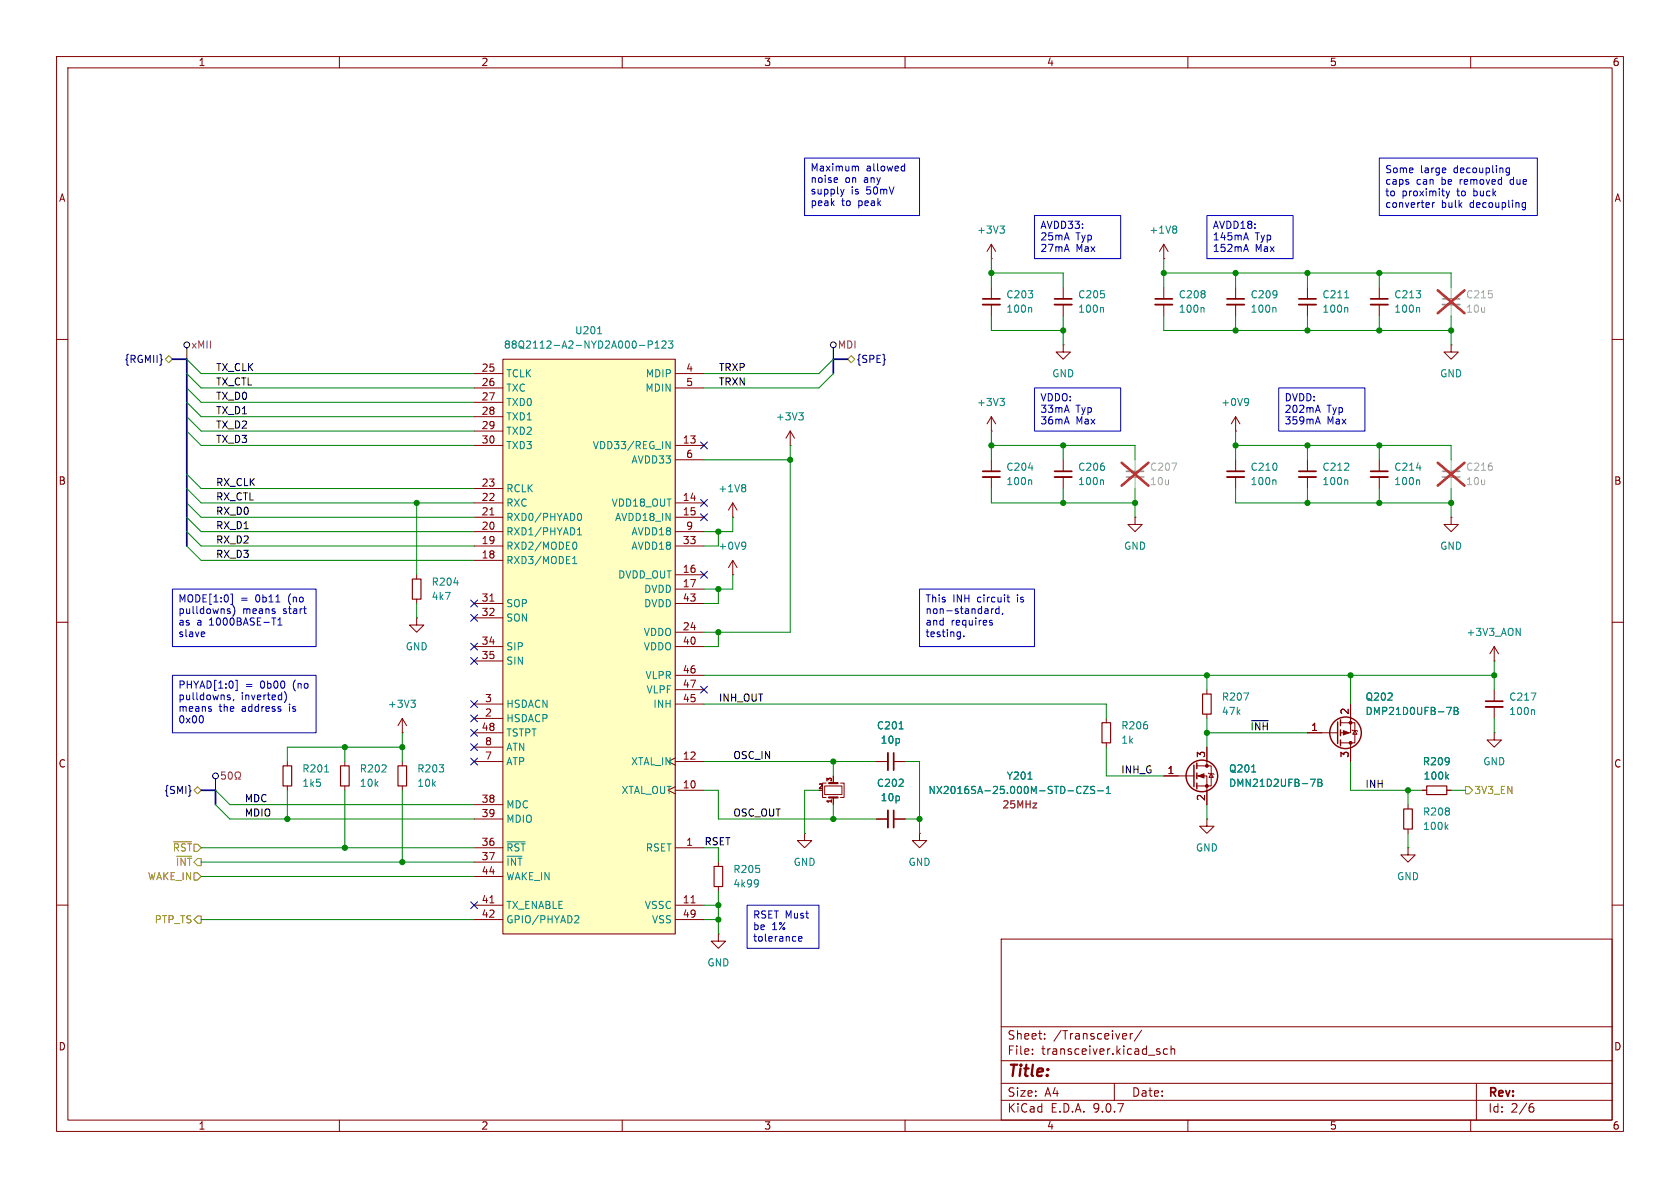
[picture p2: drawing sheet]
<svg xmlns="http://www.w3.org/2000/svg" width="297mm" height="210mm" viewBox="0 0 297 210" stroke-linecap="round" stroke-linejoin="round" font-family="sans-serif">
<path d="M0 0h297v210h-297z" fill="#fff" stroke="#fff" stroke-width=".18"/>
<g fill="none" stroke="#840000" stroke-width=".18">
<path d="M10 10h277v190h-277zM12 12h273v186h-273zM60 10v2M110 10v2M160 10v2M210 10v2M260 10v2M205.7 50.8v2M205.7 53.8v2.1M218.4 50.8v2M218.4 53.8v2.1M231.1 50.8v2"/>
<path d="M231.1 53.8v2.1M243.8 50.8v2M243.8 53.8v2.1M10 60h2M218.4 76.2h.1M218.4 73.7v2.5M218.4 73.7l-.7 1.2M218.4 73.7l.8 1.2M256.5 61v1.2h1.3l-1.3 1.3-1.2-1.3h1.2M256.5 61h.1M285 60h2M218.4 81.3v2"/>
<path d="M218.4 84.3v2.1M231.1 81.3v2M231.1 84.3v2.1M243.8 81.3v2M243.8 84.3v2.1M256.5 91.4v1.3h1.3l-1.3 1.3-1.2-1.3h1.2M256.5 91.4h.1M10 110h2M73.7 109.2v1.3h1.2l-1.2 1.3-1.3-1.3h1.3M73.7 109.2h.1M73.7 101.6v.8M73.7 105.9v.8"/>
<path d="M285 110h2M50.8 134.6v.8M50.8 138.9v.8M61 134.6v.8M61 138.9v.8M71.1 129.5h.1M71.1 127l-.7 1.3M71.1 127l.8 1.3M71.1 127v2.5M71.1 134.6v.8M71.1 138.9v.8M213.4 121.9v.8"/>
<path d="M213.4 126.2v.8M251.5 139.7h.7M255.8 139.7h.7M264.2 129.5v1.3h1.2l-1.2 1.3-1.3-1.3h1.3M264.2 129.5h.1M142.2 147.3v1.3h-1.2l1.2 1.3 1.3-1.3h-1.3M142.2 147.3h.1M154.9 144.8h2.1M158 144.8h2M162.6 147.3v1.3h1.2l-1.2 1.3-1.3-1.3h1.3M162.6 147.3h.1M248.9 149.9v1.2h-1.3l1.3 1.3 1.3-1.3h-1.3"/>
<path d="M248.9 149.9h.1M10 160h2M177 166h108v32h-108zM285 160h2M60 198v2M110 198v2M160 198v2M177 194.5h108M177 191.5h108M177 187.5h108M177 181.5h108M182.5 186.3v.1"/>
<path d="M182.5 185.5v.1M184.7 183.6v.1M184.7 182.8v.1M197 191.5v3M199 182.7l.2 .4-.7 .1M199.1 183.6l-.1 .1M199.8 182.7v1M200.2 182.7l-.2 .1-.2 .2M201.8 182.1l-1.3 2M204.7 185.9l.3 .1 .1 .2-.2 .2h-.3M204.7 185.4l.3 .1M206.4 185.5l-.4-.1-.3 .3v.4l.1 .2h.6"/>
<path d="M207 185.5l.2-.1 .4 .1 .1 .9M207 184.9v1.5M210 198v2M260 198v2M261 191.5v6.5M270.6 195.7h.4l.2 .3-.1 .5-.5 .1M271 195.1l-.4 .1"/>
</g>
<path d="M72.9 102.4h1.5v3.5h-1.5zM50 135.4h1.6v3.5h-1.6zM60.2 135.4h1.5v3.5h-1.5zM70.4 135.4h1.5v3.5h-1.5zM212.6 122.7h1.5v3.5h-1.5zM252.2 138.9h3.6v1.6h-3.6z" fill="none" stroke="#840000" stroke-width=".2"/>
<g fill="none" stroke="#008484" stroke-width=".18">
<path d="M212.7 54.3l.2 .2v.7M225.4 54.3l.2 .2v.7M237.7 52.7h.7M238.1 54.3l.2 .2v.7M250.8 54.3l.2 .2v.7M220.5 70.4l.2 .2a1.03 1.03 0 0 1-.2 1M220.7 71l-.2 .2M225.4 84.8l.2 .2v.7M238.1 84.8l.2 .2v.7M250.4 82.7h.8M250.8 84.8l.2 .2v.7M80.2 103h.8"/>
<path d="M57.4 136.5h.7M72.6 123.8h.8l-.4 .5M73.2 124.3l.2 .2v.3l-.2 .2M219.9 122.5h.8l-.5 1.3M255.7 137.3l.4 .4M256.1 136.9l-.5 .5"/>
</g>
<path d="M255 52.8h3.1M255 83.3h3.1" fill="none" stroke="#a1a1a1" stroke-width=".3"/>
<path d="M255 53.8h3.1M255 84.3h3.1" fill="none" stroke="#a1a1a1" stroke-width=".33"/>
<path d="M256.5 50.8v2M256.5 53.8v2.1M256.5 81.3v2M256.5 84.3v2.1" fill="none" stroke="#a1a1a1" stroke-width=".18"/>
<path d="M254.2 51.3l4.7 4.1M258.9 51.3l-4.7 4.1M254.2 81.8l4.7 4M258.9 81.8l-4.7 4" fill="none" stroke="#ff2626" stroke-width=".46"/>
<path d="M204.2 52.8h3.1M216.9 52.8h3.1M229.6 52.8h3.1M242.3 52.8h3.1M216.9 83.3h3.1M229.6 83.3h3.1M242.3 83.3h3.1M158 143.3v3" fill="none" stroke="#840000" stroke-width=".3"/>
<path d="M204.2 53.8h3.1M216.9 53.8h3.1M229.6 53.8h3.1M242.3 53.8h3.1M216.9 84.3h3.1M229.6 84.3h3.1M242.3 84.3h3.1M157 143.3v3" fill="none" stroke="#840000" stroke-width=".33"/>
<path d="M88.9 63.5h30.5v101.6h-30.5z" fill="#ffffc2"/>
<g fill="none" stroke="#840000" stroke-width=".18">
<path d="M175.3 45.7h.1M175.3 43.2v2.5M175.3 50.8v2M175.3 53.8v2.1M175.3 43.2l-.8 1.3M175.3 43.2l.7 1.3M188 50.8v2M188 53.8v2.1M205.7 45.7h.1M205.7 43.2l-.7 1.3M205.7 43.2l.8 1.3M205.7 43.2v2.5"/>
<path d="M83.8 66h5.1M83.8 68.6h5.1M83.8 71.1h5.1M83.8 73.7h5.1M83.8 76.2h5.1M83.8 78.7h5.1M88.9 63.5h30.5v101.6h-30.5zM119.4 66h5.1M119.4 68.6h5.1M119.4 78.7h5.1M139.7 78.7h.1M139.7 76.2l-.8 1.3"/>
<path d="M139.7 76.2l.8 1.3M139.7 76.2v2.5M175.3 76.2h.1M175.3 73.7v2.5M175.3 73.7l-.8 1.2M175.3 73.7l.7 1.2M188 61v1.2h1.2l-1.2 1.3-1.3-1.3h1.3M188 61h.1M83.8 86.4h5.1M83.8 88.9h5.1M83.8 91.4h5.1M83.8 94h5.1"/>
<path d="M83.8 96.5h5.1M83.8 99.1h5.1M86.6 91h.7M119.4 88.9h5.1M119.4 91.4h5.1M119.4 94h5.1M119.4 96.5h5.1M119.4 81.3h5.1M129.5 91.4h.1M129.5 99.1l-.7 1.2M129.5 99.1l.8 1.2M129.5 88.9v2.5"/>
<path d="M129.5 99.1v2.5M129.5 88.9l-.7 1.3M129.5 88.9l.8 1.3M175.3 81.3v2M175.3 84.3v2.1M188 81.3v2M188 84.3v2.1M200.7 91.4v1.3h1.2l-1.2 1.3-1.3-1.3h1.3M200.7 91.4h.1M83.8 106.7h5.1M83.8 109.2h5.1M83.8 114.3h5.1"/>
<path d="M83.8 116.8h5.1M86.6 106.3h.7M119.4 106.7h5.1M119.4 114.3h5.1M119.4 101.6h5.1M119.4 104.1h5.1M119.4 111.8h5.1M119.4 119.4h5.1M129.5 101.6h.1M264.2 116.8h.1M264.2 114.3v2.5M264.2 114.3l-.8 1.3"/>
<path d="M264.2 114.3l.7 1.3M83.8 124.5h5.1M83.8 127h5.1M83.8 129.5h5.1M83.8 132.1h5.1M83.8 134.6h5.1M119.4 134l-1.3 .6 1.3 .7M119.4 124.5h5.1M119.4 134.6h5.1M119.4 121.9h5.1M119.4 139.7h5.1M145.8 138.9h3v1.6h-3z"/>
<path d="M146 138.4h-.6v2.6h.6M147.3 137.2v1.2M148.6 138.4h.6v2.6h-.6M154.9 134.6h2.1M158 134.6h2M195.6 127v.8M195.6 131.3v.8M205.7 137.2h5.4M211.6 135.4h2.5v3.5h-2.5M211.6 137.2h1.8v5M213.4 132.1v3.3M213.6 136.7l.1 .1h.8l.1 .1"/>
<path d="M214.1 136.8l.4 .6h-.8zM231.1 129.5h5.4M237 127.8h2.5v3.5h-2.5M238.8 124.5v5h-1.8M238.8 131.3v3.3M239 129l.1 .2h.8l.1 .1M239.5 129.2l.4 .6h-.8zM251.5 139.7h.7M255.8 139.7h.7M264.2 121.9v2.1M264.2 125v2M83.8 142.2h5.1"/>
<path d="M83.8 144.8h5.1M83.8 149.9h5.1M83.8 152.4h5.1M83.8 154.9h5.1M86.6 159.6h.7M119.4 149.9h5.1M122.2 159.6h.7M127 152.4v.8M127 156.7v.8M147.3 141v1.2M154.9 144.8h2.1M158 144.8h2"/>
<path d="M213.4 144.8v1.3h1.2l-1.2 1.2-1.3-1.2h1.3M213.4 144.8h.1M248.9 142.2v.8M248.9 146.6v.7M83.8 160h5.1M83.8 162.6h5.1M119.4 160h5.1M119.4 162.6h5.1M127 165.1v1.3h1.3l-1.3 1.2-1.3-1.2h1.3M127 165.1h.1"/>
</g>
<g fill="none" stroke="#008484" stroke-width=".18">
<path d="M176.8 39.9h.8l-.5 .5M207.8 39.9l.2 .3-.2 .3 .2 .2v.3l-.2 .2M105.7 59h.7M177.3 40.4l.3 .3v.3l-.3 .2M182.2 54.3l.2 .2v.7M194.9 54.3l.2 .2v.7M113 61.1h1M114.6 60.9h.6l.1-.2v-.3l-.7-.1v1.2M115.8 61.5h.7M115.8 60.6l.4-.3v1.2M117 60.4l.5-.1 .2 .3-.7 .9h.7M117.7 78l.8 1.3v-1.3"/>
<path d="M118.2 60.3h.8l-.5 .5 .4 .1v.5l-.2 .1-.5-.1M141.2 73h.8l-.4 .5M141.8 73.5l.2 .2v.3l-.2 .2M176.8 70.4h.8l-.5 .5M177.3 70.9l.3 .3v.3l-.3 .2M101.2 99.6h.8M101.2 98.7l.4-.3v1.2M101.4 95.9l.1-.1a.68 .68 0 0 1 .5 .7 .68 .68 0 0 1-.5 .6l-.1-.1M102.1 94.6h.7M102.1 93.7l.4-.4v1.3M102.2 90.9l.2-.2a.68 .68 0 0 1 .4 .7 .68 .68 0 0 1-.4 .6l-.2-.1M131.6 95.8l.2 .2a1.03 1.03 0 0 1-.2 1"/>
<path d="M131.6 85.7l.2 .2-.2 .3 .2 .3v.2l-.2 .2M131.8 96.4l-.2 .2M181.8 82.7h.8M182.2 84.8l.2 .2v.7M194.9 84.8l.2 .2v.7M268 111.1l.8 1.2v-1.2M159 128.8h.7M181.7 137.7h.8M190.3 139.7l.3 .5 .3 .1 .2-.1M191.1 139.1l-.2-.1-.3 .1-.3 .5M191.5 139h.9l-.9 1.3h.9M193.5 139.1l-.5-.1-.1 .1v.4l.5 .2 .1 .3-.2 .3-.5-.1"/>
<path d="M194.1 139.8h.9M195.6 139.4l.3-.4v1.3M221.3 136.5h.7M231.7 137.7h.8l-.5 1.3M233 137.7h.4l.3 .3-.3 .3 .3 .2v.3l-.2 .2h-.5zM233 138.3h.4M255.7 137.3l.4 .4M255.7 125h.9l-.6 1.3M256.1 136.9l-.5 .5M257.1 125h.4l.2 .3-.2 .3 .2 .2 .1 .3-.2 .2h-.5zM257.1 125.6h.4M270.7 122.5h.8l-.5 1.3"/>
<path d="M271.1 125.5l.2 .2v.6M89.6 148.8h3.2M133.8 155.5l.2 .1a1.07 1.07 0 0 1-.1 1.1M134.1 156.1l-.3 .2M195.6 140.3h.7M255.6 146.1l.4 .5M256 145.8l-.5 .5M101.8 161.9h.4l.1 .3-.8 .9h.8"/>
</g>
<path d="M173.7 52.8h3.1M186.4 52.8h3.1M173.7 83.3h3.1M186.4 83.3h3.1M158 133.1v3M262.6 124h3.1" fill="none" stroke="#840000" stroke-width=".3"/>
<path d="M173.7 53.8h3.1M186.4 53.8h3.1M173.7 84.3h3.1M186.4 84.3h3.1M157 133.1v3M262.6 125h3.1" fill="none" stroke="#840000" stroke-width=".33"/>
<path d="M146.6 138.4h1.5M146.6 141h1.5" fill="none" stroke="#840000" stroke-width=".38"/>
<path d="M194.8 127.8h1.5v3.5h-1.5zM126.2 153.2h1.6v3.5h-1.6zM248.2 143h1.5v3.6h-1.5z" fill="none" stroke="#840000" stroke-width=".2"/>
<path d="M199.1 83.3h3.1" fill="none" stroke="#a1a1a1" stroke-width=".3"/>
<path d="M199.1 84.3h3.1" fill="none" stroke="#a1a1a1" stroke-width=".33"/>
<path d="M200.7 81.3v2M200.7 84.3v2.1M207.2 81.9h.8l-.5 1.2" fill="none" stroke="#a1a1a1" stroke-width=".18"/>
<path d="M198.3 81.8l4.7 4M203 81.8l-4.7 4" fill="none" stroke="#ff2626" stroke-width=".46"/>
<g fill="none" stroke="#840000" stroke-width=".25">
<path d="M211.1 135.3v3.8M211.6 134.9v1M211.6 136.7v1M211.6 138.4v1M236.5 127.6v3.8M237 127.3v1M237 129v1M237 130.8v1"/>
<circle cx="212.5" cy="137.2" r="2.79"/>
<circle cx="237.9" cy="129.5" r="2.79"/>
</g>
<g fill="#840000" stroke="#840000" stroke-width=".18">
<path d="M237.5 129.2l1 .3-1 .4z"/>
<path d="M211.8 137.2l1.1-.4v.7z"/>
<circle cx="238.8" cy="131.3" r=".25"/>
<circle cx="238.8" cy="127.8" r=".25"/>
<circle cx="213.4" cy="135.4" r=".25"/>
<circle cx="213.4" cy="138.9" r=".25"/>
</g>
<g fill="none" stroke="#000" stroke-width=".18">
<path d="M33 61.5v2M147.3 61.5v2M38.1 137.7v2M221.2 127.4h3"/>
<circle cx="33" cy="61" r=".51"/>
<circle cx="147.3" cy="61" r=".51"/>
<circle cx="38.1" cy="137.2" r=".51"/>
</g>
<path d="M39.8 136.5h-.6l-.1 .6 .2-.1h.4l.2 .2-.1 .4-.2 .1-.5-.1M40.5 136.6l.2-.1a.68 .68 0 0 1 .4 .6 .68 .68 0 0 1-.4 .6l-.2-.1-.1-.3zM41.6 137.7h.3v-.2a.54 .54 0 0 1-.3-.7 .54 .54 0 0 1 .7-.3 .58 .58 0 0 1-.1 1v.2h.3" fill="none" stroke="#840084" stroke-width=".18"/>
<path d="M29.8 62.9l.7 .6-.7 .6-.6-.6zM150.5 62.9l.6 .6-.6 .6-.6-.6zM34.3 139.7l.6-.6 .7 .6-.7 .6zM259.1 139.1h.6l.6 .6-.6 .6h-.6zM30.7 148.8h3.2M34.3 154.3h.6l.7 .6-.7 .7h-.6zM34.9 161.9h.7v1.3h-.7l-.6-.6z" fill="none" stroke="#848400" stroke-width=".18"/>
<path d="M30.5 63.5h2.5v33M149.9 63.5h-2.6v2.5M35.6 139.7h2.5v2.5" fill="none" stroke="#000084" stroke-width=".3"/>
<g fill="none" stroke="#008400" stroke-width=".18">
<path d="M175.3 55.9v2.5h12.7M175.3 48.3h12.7v2.5M175.3 45.7v5.1M188 55.9v5.1M205.7 55.9v2.5h50.8M205.7 48.3h50.8v2.5M205.7 45.7v5.1M218.4 48.3v2.5M218.4 55.9v2.5M231.1 48.3v2.5M231.1 55.9v2.5M243.8 48.3v2.5"/>
<path d="M243.8 55.9v2.5M256.5 55.9v5.1M33 76.2l2.6 2.5h48.2M33 63.5l2.6 2.5h48.2M33 66l2.6 2.6h48.2M33 71.1l2.6 2.6h48.2M33 73.7l2.6 2.5h48.2M33 68.6l2.6 2.5h48.2M139.7 78.7v33.1h-15.2M147.3 63.5l-2.5 2.5h-20.3M147.3 66l-2.5 2.6h-20.3M175.3 78.7h25.4v2.6"/>
<path d="M175.3 76.2v5.1M188 78.7v2.6M218.4 78.7h38.1v2.6M218.4 76.2v5.1M231.1 78.7v2.6M243.8 78.7v2.6M33 86.4l2.6 2.5h48.2M33 91.4l2.6 2.6h48.2M33 94l2.6 2.5h48.2M33 83.8l2.6 2.6h48.2M33 88.9l2.6 2.5h48.2M33 96.5l2.6 2.6h48.2"/>
<path d="M73.7 88.9v12.7M124.5 81.3h15.2M127 94v2.5h-2.5M129.5 91.4v2.6h-5M175.3 86.4v2.5h25.4M188 86.4v2.5M200.7 86.4v5M218.4 86.4v2.5h38.1M231.1 86.4v2.5M243.8 86.4v2.5M256.5 86.4v5M73.7 106.7v2.5"/>
<path d="M124.5 119.4h139.7M127 104.1v2.6h-2.5M127 111.8v2.5h-2.5M129.5 101.6v2.5h-5M213.4 119.4v2.5M238.8 119.4v5.1M264.2 116.8v5.1M38.1 139.7l2.5 2.5h43.2M50.8 139.7v5.1M61 132.1v2.5M61 139.7v10.2M71.1 132.1h-20.3v2.5"/>
<path d="M71.1 129.5v5.1M71.1 139.7v12.7M124.5 134.6h30.4M124.5 124.5h71.1v2.5M124.5 139.7h2.5v5.1h27.9M144.8 139.7h-2.6v7.6M147.3 134.6v2.6M160 134.6h2.6v12.7M195.6 132.1v5.1h10.1M213.4 127v5.1M213.4 129.5h17.7M238.8 134.6v5.1h12.7"/>
<path d="M248.9 139.7v2.5M256.5 139.7h2.6M264.2 127v2.5M35.6 152.4h48.2M35.6 154.9h48.2M35.6 149.9h48.2M38.1 142.2l2.5 2.6h43.2M127 149.9v2.5M127 157.5v7.6M147.3 142.2v2.6M160 144.8h2.6M213.4 142.2v2.6"/>
<path d="M248.9 147.3v2.6M35.6 162.6h48.2M124.5 162.6h2.5M124.5 160h2.5"/>
</g>
<g fill="none" stroke="#000084" stroke-width=".18">
<path d="M123.9 78.1l1.2 1.2M125.1 78.1l-1.2 1.2M123.9 88.3l1.2 1.2M123.9 90.8l1.2 1.2M125.1 90.8l-1.2 1.2M125.1 88.3l-1.2 1.2M83.2 113.7l1.2 1.2M83.2 106.1l1.2 1.2M83.2 108.6l1.2 1.2M83.2 116.2l1.2 1.2M84.4 113.7l-1.2 1.2M84.4 106.1l-1.2 1.2"/>
<path d="M84.4 108.6l-1.2 1.2M84.4 116.2l-1.2 1.2M123.9 101l1.2 1.2M125.1 101l-1.2 1.2M83.2 126.4l1.2 1.2M83.2 131.5l1.2 1.2M83.2 134l1.2 1.2M83.2 128.9l1.2 1.2M83.2 123.9l1.2 1.2M84.4 126.4l-1.2 1.2M84.4 131.5l-1.2 1.2M84.4 134l-1.2 1.2"/>
<path d="M84.4 128.9l-1.2 1.2M84.4 123.9l-1.2 1.2M123.9 121.3l1.2 1.2M125.1 121.3l-1.2 1.2M83.2 159.4l1.2 1.2M84.4 159.4l-1.2 1.2"/>
</g>
<g fill="none" stroke="#0000c2" stroke-width=".18">
<path d="M142.2 27.9h20.4v10.2h-20.4zM147.9 31.4l.2 .3-.6 .1M148 32.2l-.1 .1M148.6 33.5l.3 .8M148.9 34.3l-.1 .3M149.2 33.5l-.3 .8M151.3 29.4h.4l.1 .8M159.6 29.4h.3M159.9 28.9v1.3M159.9 30.2h-.3M182.9 38.1h15.2v7.6h-15.2zM213.4 38.1h15.2v7.6h-15.2z"/>
<path d="M243.8 27.9h28v10.2h-28zM253.2 35.8v.9M253.4 35.9l-.2 .2M255.5 29.7l.1 .3-.6 .1M255.7 33.8l.3 .8M256 34.6l-.3 .4M256.3 33.8l-.3 .8M266.8 29.7v1l-.2 .3-.3-.1M266.8 29.7h-.3l-.3 .2 .2 .6h.4M269.7 35.8v1l-.3 .3-.3-.1M269.7 35.9l-.4-.1-.2 .3 .1 .5h.5M220 42.1h.6"/>
<path d="M220 44.1h.6M220.3 41.1l.4 1.3M220.3 43.2l.4 1.3M182.9 68.6h15.2v7.6h-15.2zM226.1 68.6h15.2v7.6h-15.2zM232.7 72.5h.6M232.7 74.6h.6M233 71.6l.4 1.3M233 73.7l.4 1.2M30.5 104.1h25.4v10.2h-25.4zM30.5 119.4h25.4v10.1h-25.4zM36 111.7l.2 .3-.6 .1"/>
<path d="M36.1 112.5h-.1M40.4 108l.3 .1v.2l-.2 .2h-.2M40.8 105h.3v1.8h-.3M41.1 107a1.46 1.46 0 0 1 0 1.9M48 109.2h.8M48.8 106.4h.7M49.1 110.5h.8M49.1 109.6l.4-.4v1.3M162.6 104.1h20.3v10.2h-20.3zM169.8 111.7v1l-.1 .2M169.8 112.5h-.1M170.4 112.4v.1"/>
<path d="M175 110l.5 .3-.1 .1-.4 .1M175 109.7h.4M175.3 107.6v.9M175.6 107.6l-.3 .3M176.6 107.7l-.3-.1-.3 .3 .1 .5h.5M176.6 107.2v1.3M177.3 108.4l-.1 .2M178 105.6h.5M178.2 105.1v1.1l.3 .2M35.9 126.8v.5l-.1 .4M37.2 125.3l.2 .2-.2 .2M40.2 123.2l.5 .1v.2l-.2 .2-.3-.1"/>
<path d="M41.3 123.6l-.1 .3M41.6 120.3h.3v1.8h-.3M50.5 122.6a1.48 1.48 0 0 1-.2 1.6M132.1 160h12.7v7.6h-12.7zM141.2 166l.6-.2-.1-.2-.3-.1-.2 .2v.6h.5"/>
</g>
<g fill="#008400" stroke="#008400" stroke-width=".18">
<circle cx="231.1" cy="78.7" r=".46"/>
<circle cx="231.1" cy="88.9" r=".46"/>
<circle cx="243.8" cy="88.9" r=".46"/>
<circle cx="218.4" cy="78.7" r=".46"/>
<circle cx="127" cy="104.1" r=".46"/>
<circle cx="127" cy="94" r=".46"/>
<circle cx="127" cy="111.8" r=".46"/>
<circle cx="243.8" cy="48.3" r=".46"/>
<circle cx="256.5" cy="88.9" r=".46"/>
<circle cx="243.8" cy="78.7" r=".46"/>
<circle cx="243.8" cy="58.4" r=".46"/>
<circle cx="256.5" cy="58.4" r=".46"/>
<circle cx="205.7" cy="48.3" r=".46"/>
<circle cx="218.4" cy="58.4" r=".46"/>
<circle cx="218.4" cy="48.3" r=".46"/>
<circle cx="231.1" cy="48.3" r=".46"/>
<circle cx="231.1" cy="58.4" r=".46"/>
<circle cx="127" cy="160" r=".46"/>
<circle cx="127" cy="162.6" r=".46"/>
<circle cx="147.3" cy="134.6" r=".46"/>
<circle cx="147.3" cy="144.8" r=".46"/>
<circle cx="162.6" cy="144.8" r=".46"/>
<circle cx="200.7" cy="88.9" r=".46"/>
<circle cx="188" cy="88.9" r=".46"/>
<circle cx="175.3" cy="48.3" r=".46"/>
<circle cx="175.3" cy="78.7" r=".46"/>
<circle cx="188" cy="78.7" r=".46"/>
<circle cx="188" cy="58.4" r=".46"/>
<circle cx="238.8" cy="119.4" r=".46"/>
<circle cx="248.9" cy="139.7" r=".46"/>
<circle cx="213.4" cy="119.4" r=".46"/>
<circle cx="264.2" cy="119.4" r=".46"/>
<circle cx="213.4" cy="129.5" r=".46"/>
<circle cx="139.7" cy="81.3" r=".46"/>
<circle cx="61" cy="132.1" r=".46"/>
<circle cx="50.8" cy="144.8" r=".46"/>
<circle cx="71.1" cy="132.1" r=".46"/>
<circle cx="73.7" cy="88.9" r=".46"/>
<circle cx="71.1" cy="152.4" r=".46"/>
<circle cx="61" cy="149.9" r=".46"/>
</g>
<text font-size="2.8" fill="#840000" x="178" y="190.9">Title:</text>
<g font-size="2.1" fill="#840000">
<text x="178" y="184">Sheet:</text>
<text x="186.2" y="184">/Transceiver/</text>
<text x="178" y="186.7">File:</text>
<text x="184.1" y="186.7">transceiver.kicad_sch</text>
<text x="178" y="196.9">KiCad</text>
<text x="178" y="194.1">Size:</text>
<text x="184.7" y="194.1">A4</text>
<text x="185.7" y="196.9">E.D.A.</text>
<text x="193.3" y="196.9">9.0.7</text>
<text x="200" y="194.1">Date:</text>
<text x="263" y="194.3">Rev:</text>
<text x="263" y="196.9">Id:</text>
<text x="267.1" y="196.9">2/6</text>
</g>
<g font-size="1.8" fill="#840000">
<text x="35" y="11.9">1</text>
<text x="85" y="11.9">2</text>
<text x="135" y="11.9">3</text>
<text x="185" y="11.9">4</text>
<text x="235" y="11.9">5</text>
<text x="285" y="11.9">6</text>
<text x="10.3" y="35.9">A</text>
<text x="285.3" y="35.9">A</text>
<text x="85" y="65.8">25</text>
<text x="121.2" y="65.8">4</text>
<text x="85" y="68.3">26</text>
<text x="85" y="70.9">27</text>
<text x="121.2" y="68.3">5</text>
<text x="85" y="73.4">28</text>
<text x="85" y="75.9">29</text>
<text x="85" y="78.5">30</text>
<text x="120.6" y="78.5">13</text>
<text x="121.2" y="81">6</text>
<text x="10.3" y="85.9">B</text>
<text x="85" y="86.1">23</text>
<text x="85" y="88.6">22</text>
<text x="120.6" y="88.6">14</text>
<text x="285.3" y="85.9">B</text>
<text x="85" y="91.2">21</text>
<text x="85" y="93.7">20</text>
<text x="120.6" y="91.2">15</text>
<text x="121.2" y="93.7">9</text>
<text x="85" y="96.3">19</text>
<text x="85" y="98.8">18</text>
<text x="120.6" y="96.3">33</text>
<text x="120.6" y="101.3">16</text>
<text x="85" y="106.4">31</text>
<text x="120.6" y="103.9">17</text>
<text x="120.6" y="106.4">43</text>
<text x="85" y="109">32</text>
<text x="120.6" y="111.5">24</text>
<text x="85" y="114">34</text>
<text x="85" y="116.6">35</text>
<text x="120.6" y="114">40</text>
<text x="120.6" y="119.1">46</text>
<text x="85.7" y="124.2">3</text>
<text x="120.6" y="121.7">47</text>
<text x="120.6" y="124.2">45</text>
<text x="85" y="129.3">48</text>
<text x="85.7" y="126.7">2</text>
<text x="85.7" y="131.8">8</text>
<text x="231.7" y="129.3">1</text>
<text x="238.5" y="126.4" transform="rotate(-90 238.5 126.4)">2</text>
<text x="10.3" y="135.9">C</text>
<text x="85.7" y="134.4">7</text>
<text x="120.6" y="134.4">12</text>
<text x="206.3" y="136.9">1</text>
<text x="213.1" y="134.1" transform="rotate(-90 213.1 134.1)">3</text>
<text x="238.5" y="134.1" transform="rotate(-90 238.5 134.1)">3</text>
<text x="285.3" y="135.9">C</text>
<text x="85" y="142">38</text>
<text x="120.6" y="139.4">10</text>
<text x="213.1" y="141.7" transform="rotate(-90 213.1 141.7)">2</text>
<text x="85" y="144.5">39</text>
<text x="85" y="149.6">36</text>
<text x="121.2" y="149.6">1</text>
<text x="85" y="152.1">37</text>
<text x="85" y="154.7">44</text>
<text x="85" y="159.8">41</text>
<text x="120.6" y="159.8">11</text>
<text x="85" y="162.3">42</text>
<text x="120.6" y="162.3">49</text>
<text x="10.3" y="185.9">D</text>
<text x="285.3" y="185.9">D</text>
<text x="35" y="199.9">1</text>
<text x="85" y="199.9">2</text>
<text x="135" y="199.9">3</text>
<text x="185" y="199.9">4</text>
<text x="235" y="199.9">5</text>
<text x="285" y="199.9">6</text>
</g>
<g font-size="1.8" fill="#0000c2">
<text x="143.2" y="30.6">Maximum</text>
<text x="143.2" y="32.7">noise</text>
<text x="143.2" y="34.7">supply</text>
<text x="149.4" y="32.7">on</text>
<text x="150.5" y="34.7">is</text>
<text x="152.9" y="32.7">any</text>
<text x="153.1" y="30.6">allowed</text>
<text x="153.3" y="34.7">50mV</text>
<text x="244.8" y="30.8">Some</text>
<text x="244.8" y="32.9">caps</text>
<text x="244.8" y="34.9">to</text>
<text x="247.8" y="34.9">proximity</text>
<text x="250.4" y="32.9">can</text>
<text x="251.1" y="30.8">large</text>
<text x="254.9" y="32.9">be</text>
<text x="257.1" y="30.8">decoupling</text>
<text x="257.7" y="34.9">to</text>
<text x="258.3" y="32.9">removed</text>
<text x="260.8" y="34.9">buck</text>
<text x="267.4" y="32.9">due</text>
<text x="143.2" y="36.8">peak</text>
<text x="148.8" y="36.8">to</text>
<text x="151.8" y="36.8">peak</text>
<text x="183.8" y="40.8">AVDD33:</text>
<text x="214.3" y="40.8">AVDD18:</text>
<text x="244.8" y="37">converter</text>
<text x="254.8" y="37">bulk</text>
<text x="260" y="37">decoupling</text>
<text x="183.8" y="42.8">25mA</text>
<text x="183.8" y="44.9">27mA</text>
<text x="190.2" y="42.8">Typ</text>
<text x="190.2" y="44.9">Max</text>
<text x="214.3" y="42.8">145mA</text>
<text x="214.3" y="44.9">152mA</text>
<text x="221.9" y="42.8">Typ</text>
<text x="221.9" y="44.9">Max</text>
<text x="183.8" y="71.3">VDDO:</text>
<text x="227" y="71.3">DVDD:</text>
<text x="183.8" y="73.3">33mA</text>
<text x="183.8" y="75.3">36mA</text>
<text x="190.2" y="73.3">Typ</text>
<text x="190.2" y="75.3">Max</text>
<text x="227" y="73.3">202mA</text>
<text x="227" y="75.3">359mA</text>
<text x="234.6" y="73.3">Typ</text>
<text x="234.6" y="75.3">Max</text>
<text x="31.4" y="106.8">MODE[1:0]</text>
<text x="42.5" y="106.8">=</text>
<text x="45.3" y="106.8">0b11</text>
<text x="51.2" y="106.8">(no</text>
<text x="163.5" y="106.8">This</text>
<text x="168.4" y="106.8">INH</text>
<text x="172.9" y="106.8">circuit</text>
<text x="180.1" y="106.8">is</text>
<text x="31.4" y="108.9">pulldowns)</text>
<text x="31.4" y="110.9">as</text>
<text x="31.4" y="113">slave</text>
<text x="34.8" y="110.9">a</text>
<text x="37.1" y="110.9">1000BASE-T1</text>
<text x="42.9" y="108.9">means</text>
<text x="50.2" y="108.9">start</text>
<text x="163.5" y="108.9">non-standard,</text>
<text x="163.5" y="110.9">and</text>
<text x="163.5" y="113">testing.</text>
<text x="168.1" y="110.9">requires</text>
<text x="31.4" y="122.1">PHYAD[1:0]</text>
<text x="31.4" y="124.1">pulldowns,</text>
<text x="42.6" y="124.1">inverted)</text>
<text x="43.4" y="122.1">=</text>
<text x="46.1" y="122.1">0b00</text>
<text x="52.1" y="122.1">(no</text>
<text x="31.4" y="126.1">means</text>
<text x="31.4" y="128.2">0x00</text>
<text x="38.7" y="126.1">the</text>
<text x="42.8" y="126.1">address</text>
<text x="51.4" y="126.1">is</text>
<text x="133" y="162.7">RSET Must</text>
<text x="133" y="164.7">be</text>
<text x="133" y="166.8">tolerance</text>
<text x="136.4" y="164.7">1%</text>
</g>
<g font-size="1.8" fill="#008484">
<text x="172.6" y="41.5">+3V3</text>
<text x="203.1" y="41.5">+1V8</text>
<text x="177.8" y="52.9">C203</text>
<text x="190.5" y="52.9">C205</text>
<text x="208.3" y="52.9">C208</text>
<text x="221" y="52.9">C209</text>
<text x="233.7" y="52.9">C211</text>
<text x="246.4" y="52.9">C213</text>
<text x="101.6" y="59.3">U201</text>
<text x="177.8" y="55.5">100n</text>
<text x="190.5" y="55.5">100n</text>
<text x="208.3" y="55.5">100n</text>
<text x="221" y="55.5">100n</text>
<text x="233.7" y="55.5">100n</text>
<text x="246.4" y="55.5">100n</text>
<text x="89" y="61.8">88Q2112-A2-NYD2A000-P123</text>
<text x="89.4" y="66.9">TCLK</text>
<text x="89.4" y="69.4">TXC</text>
<text x="89.4" y="72">TXD0</text>
<text x="114" y="69.4">MDIN</text>
<text x="114.1" y="66.9">MDIP</text>
<text x="172.6" y="72">+3V3</text>
<text x="185.9" y="66.9">GND</text>
<text x="215.8" y="72">+0V9</text>
<text x="254.5" y="66.9">GND</text>
<text x="89.4" y="74.5">TXD1</text>
<text x="89.4" y="77.1">TXD2</text>
<text x="137.1" y="74.5">+3V3</text>
<text x="89.4" y="79.6">TXD3</text>
<text x="104.7" y="79.6">VDD33/REG_IN</text>
<text x="111.5" y="82.1">AVDD33</text>
<text x="177.8" y="83.4">C204</text>
<text x="190.5" y="83.4">C206</text>
<text x="221" y="83.4">C210</text>
<text x="233.7" y="83.4">C212</text>
<text x="246.4" y="83.4">C214</text>
<text x="89.4" y="87.2">RCLK</text>
<text x="89.4" y="89.8">RXC</text>
<text x="108" y="89.8">VDD18_OUT</text>
<text x="126.9" y="87.2">+1V8</text>
<text x="177.8" y="86">100n</text>
<text x="190.5" y="86">100n</text>
<text x="221" y="86">100n</text>
<text x="233.7" y="86">100n</text>
<text x="246.4" y="86">100n</text>
<text x="89.4" y="92.3">RXD0/PHYAD0</text>
<text x="89.4" y="94.8">RXD1/PHYAD1</text>
<text x="108.6" y="92.3">AVDD18_IN</text>
<text x="111.5" y="94.8">AVDD18</text>
<text x="89.4" y="97.4">RXD2/MODE0</text>
<text x="89.4" y="99.9">RXD3/MODE1</text>
<text x="111.5" y="97.4">AVDD18</text>
<text x="126.9" y="97.4">+0V9</text>
<text x="198.6" y="97.4">GND</text>
<text x="254.5" y="97.4">GND</text>
<text x="76.2" y="103.7">R204</text>
<text x="76.2" y="106.3">4k7</text>
<text x="89.4" y="107.5">SOP</text>
<text x="109.2" y="102.5">DVDD_OUT</text>
<text x="113.8" y="105">DVDD</text>
<text x="113.8" y="107.5">DVDD</text>
<text x="89.4" y="110.1">SON</text>
<text x="113.7" y="112.6">VDDO</text>
<text x="259.2" y="112.6">+3V3_AON</text>
<text x="71.6" y="115.2">GND</text>
<text x="89.4" y="115.2">SIP</text>
<text x="89.4" y="117.7">SIN</text>
<text x="113.7" y="115.2">VDDO</text>
<text x="68.5" y="125.3">+3V3</text>
<text x="89.4" y="125.3">HSDACN</text>
<text x="114" y="120.2">VLPR</text>
<text x="114.2" y="122.8">VLPF</text>
<text x="115.4" y="125.3">INH</text>
<text x="215.9" y="124.1">R207</text>
<text x="241.3" y="124.1">Q202</text>
<text x="266.7" y="124.1">C217</text>
<text x="89.4" y="127.9">HSDACP</text>
<text x="89.4" y="130.4">TSTPT</text>
<text x="154.9" y="129.1">C201</text>
<text x="155.6" y="131.7">10p</text>
<text x="198.1" y="129.1">R206</text>
<text x="198.1" y="131.7">1k</text>
<text x="215.9" y="126.6">47k</text>
<text x="241.3" y="126.6">DMP21D0UFB-7B</text>
<text x="266.7" y="126.6">100n</text>
<text x="53.3" y="136.8">R201</text>
<text x="63.5" y="136.8">R202</text>
<text x="73.7" y="136.8">R203</text>
<text x="89.4" y="132.9">ATN</text>
<text x="89.4" y="135.5">ATP</text>
<text x="111.5" y="135.5">XTAL_IN</text>
<text x="217.2" y="136.8">Q201</text>
<text x="251.4" y="135.5">R209</text>
<text x="262.1" y="135.5">GND</text>
<text x="53.3" y="139.3">1k5</text>
<text x="63.5" y="139.3">10k</text>
<text x="73.7" y="139.3">10k</text>
<text x="89.4" y="143.1">MDC</text>
<text x="109.8" y="140.6">XTAL_OUT</text>
<text x="154.9" y="139.3">C202</text>
<text x="155.6" y="141.8">10p</text>
<text x="164" y="140.6">NX2016SA-25.000M-STD-CZS-1</text>
<text x="177.9" y="138">Y201</text>
<text x="217.2" y="139.3">DMN21D2UFB-7B</text>
<text x="251.6" y="138">100k</text>
<text x="89.4" y="145.6">MDIO</text>
<text x="251.5" y="144.4">R208</text>
<text x="251.5" y="146.9">100k</text>
<text x="89.4" y="150.7">~{RST}</text>
<text x="89.4" y="153.3">~{INT}</text>
<text x="89.4" y="155.8">WAKE_IN</text>
<text x="114.1" y="150.7">RSET</text>
<text x="129.5" y="154.5">R205</text>
<text x="140.2" y="153.3">GND</text>
<text x="160.5" y="153.3">GND</text>
<text x="211.3" y="150.7">GND</text>
<text x="246.9" y="155.8">GND</text>
<text x="89.4" y="160.9">TX_ENABLE</text>
<text x="113.9" y="160.9">VSSC</text>
<text x="129.5" y="157.1">4k99</text>
<text x="89.4" y="163.4">GPIO/PHYAD2</text>
<text x="115.2" y="163.4">VSS</text>
<text x="125" y="171">GND</text>
</g>
<g font-size="1.8" fill="#a1a1a1">
<text x="259.1" y="52.9">C215</text>
<text x="259.1" y="55.5">10u</text>
<text x="203.2" y="83.4">C207</text>
<text x="259.1" y="83.4">C216</text>
<text x="203.2" y="86">10u</text>
<text x="259.1" y="86">10u</text>
</g>
<g font-size="1.8" fill="#000084">
<text x="21.9" y="64.4">{RGMII}</text>
<text x="151.3" y="64.4">{SPE}</text>
<text x="28.9" y="140.6">{SMI}</text>
</g>
<g font-size="1.8" fill="#840084">
<text x="33.7" y="61.8">xMII</text>
<text x="148" y="61.8">MDI</text>
<text x="177.1" y="143.1">25MHz</text>
</g>
<g font-size="1.8">
<text x="38.1" y="65.7">TX_CLK</text>
<text x="127" y="65.7">TRXP</text>
<text x="38.1" y="68.2">TX_CTL</text>
<text x="38.1" y="70.8">TX_D0</text>
<text x="127" y="68.2">TRXN</text>
<text x="38.1" y="73.3">TX_D1</text>
<text x="38.1" y="75.9">TX_D2</text>
<text x="38.1" y="78.4">TX_D3</text>
<text x="38.1" y="88.6">RX_CTL</text>
<text x="38.1" y="86">RX_CLK</text>
<text x="38.1" y="91.1">RX_D0</text>
<text x="38.1" y="93.6">RX_D1</text>
<text x="38.1" y="96.2">RX_D2</text>
<text x="38.1" y="98.7">RX_D3</text>
<text x="127" y="124.1">INH_OUT</text>
<text x="221" y="129.2">~{INH}</text>
<text x="129.5" y="134.3">OSC_IN</text>
<text x="198.1" y="136.8">INH_G</text>
<text x="43.2" y="141.9">MDC</text>
<text x="241.3" y="139.4">INH</text>
<text x="43.2" y="144.4">MDIO</text>
<text x="129.5" y="144.4">OSC_OUT</text>
</g>
<g font-size="1.8" fill="#848400">
<text x="260.5" y="140.6">3V3_EN</text>
<text x="26" y="155.8">WAKE_IN</text>
<text x="30.4" y="150.7">~{RST}</text>
<text x="31" y="153.3">~{INT}</text>
<text x="27.2" y="163.4">PTP_TS</text>
</g>
<text font-size="1.8" fill="#008400" x="124.5" y="149.5">RSET</text>
<g font-size="1.1" fill="#840000">
<text x="144.6" y="139.4">2</text>
<text x="147.1" y="142.1" transform="rotate(-90 147.1 142.1)">1</text>
<text x="147.1" y="138.3" transform="rotate(-90 147.1 138.3)">3</text>
</g>
</svg>
